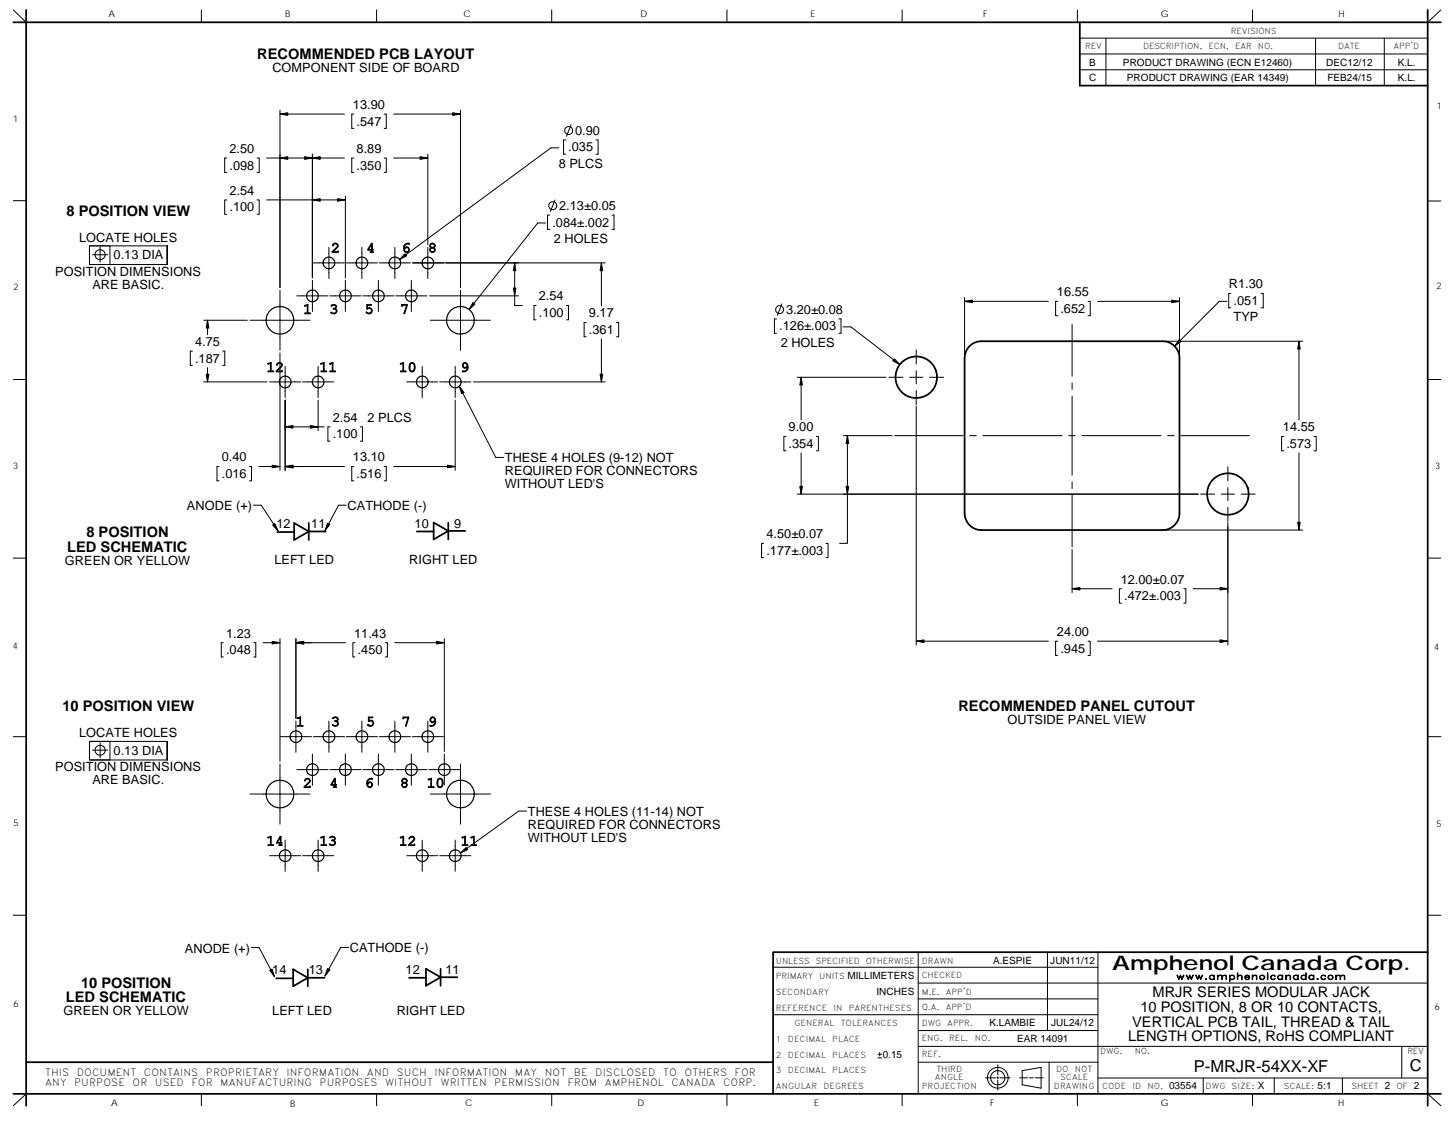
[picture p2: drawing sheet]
<svg xmlns="http://www.w3.org/2000/svg" width="279mm" height="216mm" viewBox="0 0 279 216" stroke-linecap="round" stroke-linejoin="round" font-family="sans-serif">
<g fill="none" stroke="#000" stroke-width=".19">
<path d="M2.6 1.9l2.4 2.4M38.8 1.9v2.4M72.5 1.9v2.4M106.2 1.9v2.4M140 1.9v2.4M173.7 1.9v2.4M207.5 1.9v2.4M207.9 13.4h67M207.9 10.4h67M207.9 7.3h67M213 7.3v9.2M241.2 1.9v2.4"/>
<path d="M253.3 7.3v9.2M266.6 7.3v9.2M277.5 1.9l-2.6 2.4M2.6 38.7h2.4M43.7 38.5h-.4v2.8h.4M43.7 30.4h-.4v2.8h.4M49.5 38.5h.4v2.8h-.4M49.5 30.4h.4v2.8h-.4M51.3 30.4h15M51.3 38.5h15.2M53.9 21.2v34.2M53.9 22h12.4"/>
<path d="M60.2 29.7v23.8M66.5 37.8v15.7M68.1 30.4h-.4v2.8h.4M68.1 22h-.4v2.7h.4M74 30.4h.4v2.8h-.4M74 22h.4v2.7h-.4M75.8 30.4h6.6M75.8 22h12.9M82.4 29.7v17.4M88.7 21.2v34.2M106.9 38.5l-.9 2.2M107.6 28.5h-1.5l-29.2 21.5"/>
<path d="M108.9 26.9h-.4v2.8h.4M110 24l-.9 2.2M114.8 26.9h.4v2.8h-.4M274.9 38.7h2.6M17.2 47.3h15v3.6h-15zM17.8 49.1h2.9M19.3 47.6v2.9M21.2 47.3v3.6M53.9 55.9v11.6M57.1 57h6.1M60.2 54v6M60.3 50.6h6"/>
<path d="M63.3 47.6v6M63.5 57h6M66.5 54v6M66.7 50.6h6M69.7 47.6v6M69.9 57h6M72.9 54v6M73 50.6h6M76 47.6v6M76.2 57h6M79.2 54v6M79.4 50.6h37.1"/>
<path d="M82.4 47.6v6M82.7 57h17.1M88.7 55.9v11.6M99.1 50.6v8.2h1.5M103.2 58.8h-.4v2.8h.4M105.1 42.9h-1.6l-13.2 16.7M105.9 41.4h-.5v2.8h.5M109.1 58.8h.4v2.8h-.4M115.8 50.6v8.3M117.8 41.4h.4v2.8h-.4M150.6 58.5l-.9 2.2M185.7 57.3v11.2"/>
<path d="M185.7 58h16.2M203.7 58h-.4v2.8h.4M209.5 58h.4v2.8h-.4M211.3 58h15.8M227.1 57.3v11.2M236.3 58h-1.5l-8.6 8.7M237 56.5h-.4v2.8h.4M242.8 56.5h.4v2.8h-.4M2.6 73.1h2.4M37 67.6h-.4v2.8h.4M39.2 61.7h8.4M39.2 73.6h12.2"/>
<path d="M40 70.8v2.8M40 61.7v2.8M42.9 67.6h.4v2.8h-.4M48.1 61.7h11.6M51.9 73.6h6M53.9 68v22.6M54.9 70.6v6M54.9 77.1v13.5M58.3 73.6h6M61.3 70.6v6M61.3 77.1v5.9M78.3 73.6h6"/>
<path d="M81.3 70.6v6M82.9 61.7h11.5M84.7 73.6h6M87.7 77.1v13.5M87.7 70.6v6M88.4 74.4l7.1 13.7h1.5M91.2 73.6h25.3M112.9 62.1h-.4v2.8h.4M115.8 65.3v8.3M118.7 62.1h.4v2.8h-.4M149.5 61.4h-.4v2.8h.4M153.5 72.7h17.1"/>
<path d="M154.3 72.7v8.2M161.5 61.4h.4v2.8h-.4M162.3 62.9h1.5l9.5 7.3M171.2 72.7h2.7M175.2 72.7h2.5M176.4 67.4v2.7M176.4 71.4v2.5M176.4 75.2v2.7M176.4 78.2v46M179 72.7h2.7M206.4 62.4v10.1M206.4 73.7v1.3"/>
<path d="M206.4 76.3v15.2M224.4 65.7h26.5M250.1 65.7v15.2M274.9 73.1h2.6M42.2 89.9h-.4v2.7h.4M48 89.9h.4v2.7h-.4M48.8 97.3h1.5l3.2 4.9M49.8 89.9h4.1M54.9 82.2h7.5M63.5 82.2h-.4v2.8h.4M66.3 89.9h-11.4M66.7 97.3h-1.5l-2.6 4.9"/>
<path d="M68.1 89.9h-.4v2.7h.4M69.4 82.2h.4v2.8h-.4M74 89.9h.4v2.7h-.4M75.8 89.9h11.9M151.3 84.1h-.4v2.7h.4M153.5 95.2h77.3M154.3 87.2v8M157.2 84.1h.4v2.7h-.4M162.4 83.9h9.4M163.2 83.9v20.7h-1.5M172.3 83.9h13.2M186.7 83.9h1.3"/>
<path d="M189.3 83.9h15.2M205.8 83.9h1.3M206.4 92.8v1.3M206.4 95.3v10.1M208.3 83.9h15.3M224.8 83.9h1.3M227.4 83.9h13.2M231.2 95.2h2.7M235.2 95.2h2.5M236.4 89.9v2.7M236.4 93.9v2.5M236.4 97.7v2.7"/>
<path d="M239 95.2h2.7M247.2 84.1h-.4v2.7h.4M250.1 87.2v14.9M253 84.1h.4v2.7h-.4M2.6 107.5h2.4M147 104.6h-.4v2.8h.4M159 104.6h.4v2.8h-.4M206.4 105.9v8.3M206.4 113.4h7.7M216 113.4h-.5v2.8h.5M224.4 102.1h26.5M227.9 113.4h.4v2.8h-.4"/>
<path d="M229.8 113.4h6.6M236.4 100.6v23.6M274.9 107.5h2.6M43 123.8h-.4v2.7h.4M48.9 123.8h.4v2.7h-.4M50.7 123.8h3.2M53.9 123v23.6M57 123v15.4M57 138.9v6M57 123.8h9.5M63.3 138.9v6M68.3 123.8h-.4v2.7h.4"/>
<path d="M69.7 138.9v6M74.2 123.8h.4v2.7h-.4M76 123.8h9.6M76 138.9v6M82.4 138.9v6M85.6 123v21.7M176.4 123.5h25.5M203.7 123.5h-.4v2.7h.4M209.5 123.5h.4v2.7h-.4M211.3 123.5h25.1M2.6 141.9h2.4M17.2 142.8v3.6h4v-3.6"/>
<path d="M17.2 142.8h15v3.6h-15zM17.8 144.5h2.9M19.3 143v2.9M48.1 152.9h11.6M53.9 147.2v11.5M54 141.9h6M57.2 148.2h6M60.2 145.2v6M60.3 141.9h6M63.5 148.2h6M66.5 145.2v6M66.7 141.9h6"/>
<path d="M69.9 148.2h6M72.9 145.2v6M73 141.9h6M76.2 148.2h6M79.2 145.2v6M79.4 141.9h6M82.6 148.2h6M82.9 152.9h11.5M85.6 145.2v6M88.7 147.2v11.5M101.4 156.2h-1.5l-11.2 8.1M274.9 141.9h2.6"/>
<path d="M2.6 176.3h2.4M51.9 164.8h6M54.9 161.8v6M58.3 164.8h6M61.3 161.8v6M78.3 164.8h6M81.3 161.8v6M84.7 164.8h6M87.7 161.8v6M274.9 176.3h2.6M48.4 182.5h1.5l3 5.6M67.1 182.5h-1.5l-3 5.5"/>
<path d="M148.9 195.4h62.5M148.9 186.3h62.5M176.8 192.4h34.6M176.8 189.3h98.1M176.8 183.4v27.3M176.8 198.5h34.6M201.7 183.4v15.1M211.4 183.4v27.3M5 210.7l-2.4 2.3M38.8 210.7v2.3M72.5 210.7v2.3M106.2 210.7v2.3"/>
<path d="M140 210.7v2.3M169.1 203.8h.7M169.1 203.1h.7M169.4 202.7v.7M173.7 210.7v2.3M176.8 201.5h98.1M176.8 204.6h34.6M189.8 207.6h1.9M191.9 207.6h.4M192.1 208v2M192.1 205.1v1.9M192.1 207.4v.4"/>
<path d="M192.6 207.6h1.9M196.3 207.6h1.6M196.8 206.2l3.7-.6v4l-3.7-.7zM198.2 207.6h.8M199.3 207.6h1.6M202 204.6v6.1M207.5 210.7v2.3M211.4 207.6h63.5M231.7 207.6v3.1M241.2 210.7v2.3M245.4 207.6v3.1M258.5 207.6v3.1"/>
<path d="M269.9 201.5v6.1M274.9 210.7l2.6 2.3"/>
<circle cx="106.4" cy="39.6" r=".78"/>
<circle cx="109.5" cy="25.1" r=".77"/>
<circle cx="19.3" cy="49.1" r=".97"/>
<circle cx="150.1" cy="59.6" r=".78"/>
<circle cx="19.3" cy="144.5" r=".97"/>
<circle cx="192.1" cy="207.6" r="1.38"/>
<circle cx="192.1" cy="207.6" r="2"/>
</g>
<g fill="none" stroke="#000" stroke-width=".34">
<path d="M2.6 4.3h274.9M5 1.9v211.1M207.9 4.3v12.2h67M274.9 1.9v211.1M186.9 66.5a3.1 3.1 0 0 1 2.1-.8h34.9a3.3 3.3 0 0 1 3.2 3.3v29.8a3.3 3.3 0 0 1-3.2 3.3h-34.9a3.3 3.3 0 0 1-3.3-3.3v-29.8a3.4 3.4 0 0 1 1.2-2.5zM53.4 102.5h3.2M56.6 100.7l2.9 1.7-2.9 1.6zM59.5 102.4h3.2M59.5 100.7v3.3M80.3 102.4h3.2M83.5 100.6l2.8 1.7-2.8 1.6zM86.3 102.3h3.3"/>
<path d="M86.3 100.6v3.3M53.2 188.4h3.3M56.5 186.7l2.8 1.6-2.8 1.6zM59.3 188.3h3.2M59.3 186.7v3.2M78.8 188.3h3.2M82 186.6l2.8 1.6-2.8 1.6zM84.8 188.2h3.3M84.8 186.6v3.2M274.9 183.4h-126v27.3M2.6 210.7h274.9M5 204.6h143.9"/>
<circle cx="176.4" cy="72.7" r="4"/>
<circle cx="236.4" cy="95.2" r="4"/>
</g>
<g fill="none" stroke="#000" stroke-width=".23">
<path d="M58.7 58.9l.6-.2v1.6h.4v.1h-1l.5-.1v-1.5zM63.8 58.8a.53 .53 0 0 1 .7-.1 .53 .53 0 0 1 .2 .6l-.1 .2a.51 .51 0 0 1 .3 .6 .51 .51 0 0 1-.6 .3l-.5-.2a.55 .55 0 0 0 .6 .1 .55 .55 0 0 0 .3-.6l-.5-.3a.36 .36 0 0 0 .4-.1 .36 .36 0 0 0 0-.5h-.3l-.5 .1zM64.1 48.5h.1M64.1 47.1a.55 .55 0 0 1 1 .1l-.1 .4-.9 .9h.9l.1-.1v.2h-1.1v-.1l.9-.9a.43 .43 0 0 0-.3-.6 .43 .43 0 0 0-.5 .3zM70.7 58.7h.8l-.7 .1v.6a.57 .57 0 0 1 .8 .2 .57 .57 0 0 1-.3 .8 .57 .57 0 0 1-.8-.3 .53 .53 0 0 0 .8 .2 .53 .53 0 0 0 .1-.8h-.7zM71.5 46.9h.2v1.1l.1 .1-.1 .1v.3l.1 .1h-.5l.3-.1v-.3h-.7zM71.6 47v1h-.6zM77.3 58.7h1.1l-.5 1.7-.1-.1 .5-1.5h-.9v.2zM78 47.1l.6-.3 .2 .1v.1a.68 .68 0 0 0-.8 .1 .68 .68 0 0 0-.1 .8l.2-.3a.51 .51 0 0 1 .7 .3 .51 .51 0 0 1-.3 .7 .51 .51 0 0 1-.7-.3l-.1-.8zM83 46.9a.48 .48 0 0 1 .7 .1 .48 .48 0 0 1-.2 .7 .49 .49 0 0 1 .2 .7 .49 .49 0 0 1-.8 0 .49 .49 0 0 1 .1-.7l-.2-.4zM51.6 70l.6-.2v1.7l.5 .1-1.1-.1h.5v-1.5l-.5 .1zM51.6 70v.1"/>
<path d="M53.3 70.3h.1M53.4 70.1a.53 .53 0 0 1 .5-.3 .53 .53 0 0 1 .4 .5l-.1 .3-.9 .9h1v-.1v.2h-1.1v-.2l.9-.9a.44 .44 0 0 0-.2-.6 .44 .44 0 0 0-.6 .4zM61.8 70l.6-.2v1.7l.5 .1-1.1-.1h.5v-1.5l-.5 .1zM61.8 70v.1M63.5 70l.6-.2v1.7l.5 .1-1.1-.1h.5v-1.5zM63.8 60.2h-.1M77.1 70l.6-.2v1.7l.4 .1-1-.1h.5v-1.5l-.4 .1zM79 70a.57 .57 0 0 1 .6-.1 .57 .57 0 0 1 .3 .7 .69 .69 0 0 1-.1 .7 .69 .69 0 0 1-.7 .3 1.24 1.24 0 0 1-.1-1.6zM79.1 70l.3-.1a.96 .96 0 0 1 0 1.6h-.1a.97 .97 0 0 1-.2-1.5zM89.2 70l.2-.2a.87 .87 0 0 1 .7 .7 .87 .87 0 0 1-.2 .9 .53 .53 0 0 1-.9 .1h.1a.69 .69 0 0 0 .7-.2 .69 .69 0 0 0 .2-.7l-.2 .2a.53 .53 0 0 1-.7-.2 .53 .53 0 0 1 .1-.6zM57.3 138.3l.6-.2v1.6l.4 .1h-1l.5-.1v-1.5l-.5 .2zM57.3 138.3h.1"/>
<path d="M64.1 138.2a.53 .53 0 0 1 .7-.1 .53 .53 0 0 1 .2 .7l-.1 .1a.55 .55 0 0 1 .2 .8 .55 .55 0 0 1-.8 .1l-.3-.2a.71 .71 0 0 0 1.1-.2l-.2-.4-.4-.1a.39 .39 0 0 0 .4-.2 .39 .39 0 0 0-.1-.4l-.5-.1-.2 .2zM71 138.1l.8 .1h-.7v.7a.58 .58 0 0 1 .7 .1 .58 .58 0 0 1-.1 .8 .58 .58 0 0 1-.7-.1l-.2-.1a.53 .53 0 0 0 .8 .1 .53 .53 0 0 0 .1-.8h-.7zM77.6 138.1h1.1l-.5 1.7 .4-1.6h-.9v.2zM83 138.2l.1-.1a.86 .86 0 0 1 .8 .6 .86 .86 0 0 1-.3 1 .47 .47 0 0 1-.8 0 .69 .69 0 0 0 .8-.1 .69 .69 0 0 0 .2-.7 .52 .52 0 0 1-.8 .1 .52 .52 0 0 1 0-.8zM58.7 151.5v.1M58.7 150.1a.55 .55 0 0 1 .6-.2 .55 .55 0 0 1 .4 .5l-.1 .3-.9 .9h.9l.1-.2v.3h-1.1v-.2l.9-.9a.44 .44 0 0 0-.3-.6 .44 .44 0 0 0-.5 .4zM64.4 149.9h.2v1.2l.2 .1h-.2v.4h.2l-.1 .1-.5-.1h.3v-.4h-.7v-.1zM64.5 150v1.1h-.6zM70.9 150.2l.6-.3 .2 .2a.73 .73 0 0 0-.9 .8l.2-.2a.52 .52 0 0 1 .7 .2 .52 .52 0 0 1-.3 .7 .52 .52 0 0 1-.7-.3v-.7zM77.4 150.2a.48 .48 0 0 1 .8-.2 .48 .48 0 0 1-.1 .7 .5 .5 0 0 1 .2 .8 .5 .5 0 0 1-.8 0 .5 .5 0 0 1 .1-.8l-.2-.2zM82.5 150.1l.6-.2v1.7h.4h-1h.5v-1.5zM84.3 150.1a.57 .57 0 0 1 .7-.1 .57 .57 0 0 1 .3 .6 .69 .69 0 0 1-.1 .8 .69 .69 0 0 1-.7 .2 1.24 1.24 0 0 1-.2-1.5z"/>
<path d="M84.5 150.1l.2-.1a.9 .9 0 0 1 0 1.6h-.1a.94 .94 0 0 1-.1-1.5zM51.6 161.3l.6-.2v1.6l.5 .1h-1.1l.5-.1v-1.5zM54 161.1h.1v1.2h.2l-.2 .1v.3l.2 .1h-.6l.3-.1v-.3h-.7v-.1zM54 161.2v1.1h-.6zM61.8 161.3l.6-.2v1.6l.5 .1h-1.1l.5-.1v-1.5zM63.5 161.3a.53 .53 0 0 1 .7-.2 .53 .53 0 0 1 .3 .7l-.2 .1a.51 .51 0 0 1 .3 .6 .51 .51 0 0 1-.6 .4l-.5-.3a.55 .55 0 0 0 .6 .1 .55 .55 0 0 0 .3-.6l-.5-.3a.36 .36 0 0 0 .4-.1 .36 .36 0 0 0 0-.5zM77.1 161.3l.6-.2v1.6l.4 .1h-1l.5-.1v-1.5zM78.8 162.7h.1M78.8 161.3a.55 .55 0 0 1 1 .1l-.1 .5-.9 .8h.9l.1-.1v.2h-1.1v-.1l1-.9a.44 .44 0 0 0-.4-.6 .44 .44 0 0 0-.5 .3zM89 161.3l.6-.2v1.6l.4 .1h-1l.5-.1v-1.5zM90.7 161.3l.6-.2v1.6l.5 .1h-1.1l.5-.1v-1.5zM90.8 161.2l-.1 .1"/>
<circle cx="60.2" cy="57" r="1.13"/>
<circle cx="63.3" cy="50.6" r="1.13"/>
<circle cx="66.5" cy="57" r="1.13"/>
<circle cx="69.7" cy="50.6" r="1.13"/>
<circle cx="72.9" cy="57" r="1.13"/>
<circle cx="76" cy="50.6" r="1.13"/>
<circle cx="78.3" cy="48.1" r=".42"/>
<circle cx="79.2" cy="57" r="1.13"/>
<circle cx="82.4" cy="50.6" r="1.13"/>
<circle cx="83.3" cy="47.3" r=".39"/>
<circle cx="83.3" cy="48.1" r=".4"/>
<circle cx="53.9" cy="61.7" r="2.67"/>
<circle cx="54.9" cy="73.6" r="1.13"/>
<circle cx="61.3" cy="73.6" r="1.13"/>
<circle cx="81.3" cy="73.6" r="1.13"/>
<circle cx="87.7" cy="73.6" r="1.13"/>
<circle cx="88.7" cy="61.7" r="2.66"/>
<circle cx="89.6" cy="70.4" r=".42"/>
<circle cx="83.3" cy="138.6" r=".42"/>
<circle cx="53.9" cy="152.9" r="2.67"/>
<circle cx="57" cy="141.9" r="1.13"/>
<circle cx="60.2" cy="148.2" r="1.13"/>
<circle cx="63.3" cy="141.9" r="1.13"/>
<circle cx="66.5" cy="148.2" r="1.13"/>
<circle cx="69.7" cy="141.9" r="1.13"/>
<circle cx="71.2" cy="151.1" r=".42"/>
<circle cx="72.9" cy="148.2" r="1.13"/>
<circle cx="76" cy="141.9" r="1.13"/>
<circle cx="77.9" cy="150.3" r=".39"/>
<circle cx="77.9" cy="151.2" r=".4"/>
<circle cx="79.2" cy="148.2" r="1.13"/>
<circle cx="82.4" cy="141.9" r="1.13"/>
<circle cx="85.6" cy="148.2" r="1.13"/>
<circle cx="88.7" cy="152.9" r="2.66"/>
<circle cx="54.9" cy="164.8" r="1.12"/>
<circle cx="61.3" cy="164.8" r="1.12"/>
<circle cx="81.3" cy="164.8" r="1.13"/>
<circle cx="87.7" cy="164.8" r="1.13"/>
</g>
<g fill="#000" stroke="#000" stroke-width=".19">
<path d="M53.9 22l1.5-.3v.5z" fill-rule="evenodd"/>
<path d="M53.9 30.4l1.5-.2v.5z" fill-rule="evenodd"/>
<path d="M60.2 30.4l1.5-.2v.5z" fill-rule="evenodd"/>
<path d="M58.7 30.2l1.5 .2-1.5 .3z" fill-rule="evenodd"/>
<path d="M60.2 38.5l1.5-.2v.5z" fill-rule="evenodd"/>
<path d="M65 38.3l1.5 .2-1.5 .3z" fill-rule="evenodd"/>
<path d="M80.9 30.2l1.5 .2-1.5 .3z" fill-rule="evenodd"/>
<path d="M87.2 21.7l1.5 .3-1.5 .2z" fill-rule="evenodd"/>
<path d="M78 48.9l.3 .4-1.4 .7z" fill-rule="evenodd"/>
<path d="M91.1 58.3l.3 .3-1.1 1z" fill-rule="evenodd"/>
<path d="M98.8 55.5h.5l-.2 1.5z" fill-rule="evenodd"/>
<path d="M99.1 50.6l.2 1.5h-.5z" fill-rule="evenodd"/>
<path d="M115.8 50.6l.3 1.5h-.6z" fill-rule="evenodd"/>
<path d="M185.7 58l1.5-.2v.5z" fill-rule="evenodd"/>
<path d="M225.6 57.8l1.5 .2-1.5 .3z" fill-rule="evenodd"/>
<path d="M40 61.7l.2 1.5h-.5z" fill-rule="evenodd"/>
<path d="M39.7 72.1h.5l-.2 1.5z" fill-rule="evenodd"/>
<path d="M88.4 74.4l.9 1.2-.4 .2z" fill-rule="evenodd"/>
<path d="M115.5 72.1h.6l-.3 1.5z" fill-rule="evenodd"/>
<path d="M154.3 72.7l.2 1.4h-.5z" fill-rule="evenodd"/>
<path d="M172.2 69.1l1.1 1.1-1.4-.7z" fill-rule="evenodd"/>
<path d="M227.1 65.4l.3 .4-1.2 .9z" fill-rule="evenodd"/>
<path d="M250.1 65.7l.3 1.5h-.5z" fill-rule="evenodd"/>
<path d="M52.4 89.6l1.5 .3-1.5 .2z" fill-rule="evenodd"/>
<path d="M54.9 82.2l1.5-.2v.5z" fill-rule="evenodd"/>
<path d="M54.9 89.9l1.5-.3v.5z" fill-rule="evenodd"/>
<path d="M54.9 89.9l1.5-.3v.5z" fill-rule="evenodd"/>
<path d="M59.8 82l1.5 .2-1.5 .3z" fill-rule="evenodd"/>
<path d="M86.2 89.6l1.5 .3-1.5 .2z" fill-rule="evenodd"/>
<path d="M154 93.7h.5l-.2 1.5z" fill-rule="evenodd"/>
<path d="M162.9 93.7h.5l-.2 1.5z" fill-rule="evenodd"/>
<path d="M163.2 83.9l.2 1.5h-.5z" fill-rule="evenodd"/>
<path d="M52.5 101.1l.4-.3 .6 1.4z" fill-rule="evenodd"/>
<path d="M63.1 100.8l.4 .2-.9 1.2z" fill-rule="evenodd"/>
<path d="M206.4 113.4l1.5-.2v.4z" fill-rule="evenodd"/>
<path d="M234.9 113.2l1.5 .2-1.5 .2z" fill-rule="evenodd"/>
<path d="M249.9 100.6h.5l-.3 1.5z" fill-rule="evenodd"/>
<path d="M52.4 123.5l1.5 .3-1.5 .2z" fill-rule="evenodd"/>
<path d="M57 123.8l1.5-.3v.5z" fill-rule="evenodd"/>
<path d="M57 123.8l1.5-.3v.5z" fill-rule="evenodd"/>
<path d="M84.1 123.5l1.5 .3-1.5 .2z" fill-rule="evenodd"/>
<path d="M176.4 123.5l1.5-.3v.5z" fill-rule="evenodd"/>
<path d="M234.9 123.2l1.5 .3-1.5 .2z" fill-rule="evenodd"/>
<path d="M89.7 163.2l.3 .4-1.3 .7z" fill-rule="evenodd"/>
<path d="M51.9 186.9l.5-.3 .5 1.5z" fill-rule="evenodd"/>
<path d="M63.1 186.5l.4 .3-.9 1.2z" fill-rule="evenodd"/>
</g>
<text font-size="3.9" x="214.1" y="186.7">Amphenol Canada Corp.</text>
<g font-size="3.2">
<text x="229.9" y="206.5">P-MRJR-54XX-XF</text>
<text x="271.5" y="206.2">C</text>
</g>
<g font-size="2.8">
<text x="49.6" y="11.4">RECOMMENDED PCB LAYOUT</text>
<text x="12.8" y="41.5">8 POSITION VIEW</text>
<text x="13" y="106.2">LED SCHEMATIC</text>
<text x="16.6" y="103.4">8 POSITION</text>
<text x="12" y="137">10 POSITION VIEW</text>
<text x="184.6" y="136.9">RECOMMENDED PANEL CUTOUT</text>
<text x="15.6" y="190.2">10 POSITION</text>
<text x="12.7" y="193">LED SCHEMATIC</text>
<text x="218" y="197.7">VERTICAL PCB TAIL, THREAD &amp; TAIL</text>
<text x="219.6" y="194.9">10 POSITION, 8 OR 10 CONTACTS,</text>
<text x="221.9" y="192.1">MRJR SERIES MODULAR JACK</text>
<text x="217.2" y="200.6">LENGTH OPTIONS, RoHS COMPLIANT</text>
</g>
<g font-size="2.5">
<text x="52.5" y="13.9">COMPONENT SIDE OF BOARD</text>
<text x="68" y="21">13.90</text>
<text x="44.2" y="29.5">2.50</text>
<text x="68.7" y="24.2">.547</text>
<text x="68.7" y="29.5">8.89</text>
<text x="109.4" y="29.1">.035</text>
<text x="110.7" y="26">0.90</text>
<text x="44.2" y="32.7">.098</text>
<text x="68.7" y="32.7">.350</text>
<text x="107.6" y="32.3">8 PLCS</text>
<text x="44.2" y="40.7">.100</text>
<text x="44.2" y="37.5">2.54</text>
<text x="107.7" y="40.4">2.13±0.05</text>
<text x="15.2" y="46.5">LOCATE HOLES</text>
<text x="106.4" y="43.6">.084±.002</text>
<text x="106.6" y="46.8">2 HOLES</text>
<text x="10.6" y="53.1">POSITION DIMENSIONS</text>
<text x="21.9" y="50">0.13 DIA</text>
<text x="17.8" y="55.6">ARE BASIC.</text>
<text x="103.8" y="57.9">2.54</text>
<text x="203.5" y="57.1">16.55</text>
<text x="236.6" y="55.6">R1.30</text>
<text x="237.5" y="58.7">.051</text>
<text x="103.8" y="61">.100</text>
<text x="113.4" y="64.3">.361</text>
<text x="113.4" y="61.1">9.17</text>
<text x="150.1" y="63.6">.126±.003</text>
<text x="151.4" y="60.5">3.20±0.08</text>
<text x="204.2" y="60.3">.652</text>
<text x="237.5" y="61.9">TYP</text>
<text x="37.6" y="69.8">.187</text>
<text x="37.6" y="66.7">4.75</text>
<text x="150.3" y="66.8">2 HOLES</text>
<text x="64.1" y="81.3">2.54</text>
<text x="70.8" y="81.3">2 PLCS</text>
<text x="151.9" y="83.1">9.00</text>
<text x="247" y="83.1">14.55</text>
<text x="42.7" y="88.9">0.40</text>
<text x="64.1" y="84.4">.100</text>
<text x="68" y="88.9">13.10</text>
<text x="97.2" y="89">THESE 4 HOLES (9-12) NOT</text>
<text x="151.8" y="86.3">.354</text>
<text x="247.7" y="86.3">.573</text>
<text x="42.7" y="92.1">.016</text>
<text x="68.7" y="92.1">.516</text>
<text x="97.2" y="94">WITHOUT LED'S</text>
<text x="97.2" y="91.5">REQUIRED FOR CONNECTORS</text>
<text x="36" y="98.3">ANODE (+)</text>
<text x="53.2" y="101.6">12</text>
<text x="59.9" y="101.6">11</text>
<text x="66.9" y="98.2">CATHODE (-)</text>
<text x="79.8" y="101.7">10</text>
<text x="87.5" y="101.7">9</text>
<text x="147.6" y="106.8">.177±.003</text>
<text x="147.6" y="103.7">4.50±0.07</text>
<text x="12.5" y="108.8">GREEN OR YELLOW</text>
<text x="52.8" y="108.6">LEFT LED</text>
<text x="78.8" y="108.6">RIGHT LED</text>
<text x="215.8" y="112.4">12.00±0.07</text>
<text x="216.5" y="115.6">.472±.003</text>
<text x="43.5" y="126">.048</text>
<text x="43.5" y="122.8">1.23</text>
<text x="68.2" y="122.8">11.43</text>
<text x="68.9" y="126">.450</text>
<text x="203.5" y="122.5">24.00</text>
<text x="204.2" y="125.7">.945</text>
<text x="15.2" y="142">LOCATE HOLES</text>
<text x="194" y="139.4">OUTSIDE PANEL VIEW</text>
<text x="10.6" y="148.5">POSITION DIMENSIONS</text>
<text x="21.9" y="145.4">0.13 DIA</text>
<text x="17.8" y="151">ARE BASIC.</text>
<text x="101.6" y="157.2">THESE 4 HOLES (11-14) NOT</text>
<text x="101.6" y="159.6">REQUIRED FOR CONNECTORS</text>
<text x="101.6" y="162.1">WITHOUT LED'S</text>
<text x="35.6" y="183.5">ANODE (+)</text>
<text x="67.4" y="183.4">CATHODE (-)</text>
<text x="52.4" y="187.5">14</text>
<text x="59.5" y="187.5">13</text>
<text x="78.1" y="187.5">12</text>
<text x="85.8" y="187.5">11</text>
<text x="12.2" y="195.6">GREEN OR YELLOW</text>
<text x="52.4" y="195.6">LEFT LED</text>
<text x="76.4" y="195.6">RIGHT LED</text>
</g>
<g font-size="1.9">
<text x="209.7" y="12.6">B</text>
<text x="209.7" y="15.6">C</text>
<text x="216.2" y="12.6">PRODUCT DRAWING (ECN E12460)</text>
<text x="217" y="15.6">PRODUCT DRAWING (EAR 14349)</text>
<text x="255.4" y="12.6">DEC12/12</text>
<text x="255.6" y="15.6">FEB24/15</text>
<text x="269.1" y="12.6">K.L.</text>
<text x="269.2" y="15.6">K.L.</text>
<text x="191.2" y="185.7">A.ESPIE</text>
<text x="202.2" y="185.6">JUN11/12</text>
<text x="163.2" y="188.5">MILLIMETERS</text>
<text x="168.8" y="191.6">INCHES</text>
<text x="190.5" y="197.7">K.LAMBIE</text>
<text x="202.4" y="197.7">JUL24/12</text>
<text x="170" y="203.7">0.15</text>
<text x="195.9" y="200.7">EAR 14091</text>
<text x="8.7" y="207.2">THIS</text>
<text x="8.7" y="209.1">ANY</text>
<text x="14.3" y="209.1">PURPOSE</text>
<text x="14.8" y="207.2">DOCUMENT</text>
<text x="25.5" y="209.1">OR</text>
<text x="27.7" y="207.2">CONTAINS</text>
<text x="29.8" y="209.1">USED</text>
<text x="36.9" y="209.1">FOR</text>
<text x="39.6" y="207.2">PROPRIETARY</text>
<text x="42.4" y="209.1">MANUFACTURING</text>
<text x="55.2" y="207.2">INFORMATION</text>
<text x="61.5" y="209.1">PURPOSES</text>
<text x="70.7" y="207.2">AND</text>
<text x="74.1" y="209.1">WITHOUT</text>
<text x="76.4" y="207.2">SUCH</text>
<text x="83.7" y="207.2">INFORMATION</text>
<text x="84.8" y="209.1">WRITTEN</text>
<text x="95.2" y="209.1">PERMISSION</text>
<text x="99.1" y="207.2">MAY</text>
<text x="104.9" y="207.2">NOT</text>
<text x="109.3" y="209.1">FROM</text>
<text x="110.5" y="207.2">BE</text>
<text x="114.6" y="207.2">DISCLOSED</text>
<text x="116.5" y="209.1">AMPHENOL</text>
<text x="127.7" y="207.2">TO</text>
<text x="129.3" y="209.1">CANADA</text>
<text x="131.8" y="207.2">OTHERS</text>
<text x="139.2" y="209.1">CORP.</text>
<text x="141.5" y="207.2">FOR</text>
<text x="225.1" y="209.7">03554</text>
<text x="242.2" y="209.7">X</text>
<text x="253.7" y="209.7">5:1</text>
<text x="266.7" y="209.7">2</text>
<text x="272.2" y="209.7">2</text>
</g>
<g font-size="1.8">
<text x="20.9" y="3.2">A</text>
<text x="54.9" y="3.2">B</text>
<text x="89.3" y="3.2">C</text>
<text x="123.4" y="3.2">D</text>
<text x="156.1" y="3.2">E</text>
<text x="189.3" y="3.2">F</text>
<text x="223.5" y="3.2">G</text>
<text x="257.7" y="3.2">H</text>
<text x="2.5" y="23.5">1</text>
<text x="276.7" y="21.1">1</text>
<text x="2.6" y="55.9">2</text>
<text x="276.6" y="55.8">2</text>
<text x="2.5" y="90.3">3</text>
<text x="276.4" y="90.4">3</text>
<text x="2.5" y="125">4</text>
<text x="276.2" y="125.1">4</text>
<text x="2.6" y="159.2">5</text>
<text x="276.6" y="159.3">5</text>
<text x="226.4" y="188.7">www.amphenolcanada.com</text>
<text x="2.6" y="194">6</text>
<text x="276.3" y="194.5">6</text>
<text x="21.4" y="213">A</text>
<text x="55.9" y="213.3">B</text>
<text x="89.6" y="212.9">C</text>
<text x="122.7" y="213.1">D</text>
<text x="156.8" y="213.1">E</text>
<text x="190.7" y="213.1">F</text>
<text x="223.5" y="213.1">G</text>
<text x="257.7" y="213.1">H</text>
</g>
<g font-size="1.6">
<text x="209" y="9.4">REV</text>
<text x="220.1" y="9.4">DESCRIPTION,</text>
<text x="232.7" y="9.4">ECN,</text>
<text x="237" y="6.5">REVISIONS</text>
<text x="237.8" y="9.4">EAR</text>
<text x="242.2" y="9.4">NO.</text>
<text x="257.7" y="9.4">DATE</text>
<text x="268.3" y="9.4">APP'D</text>
<text x="149.4" y="185.7">UNLESS</text>
<text x="157.1" y="185.7">SPECIFIED</text>
<text x="166.7" y="185.7">OTHERWISE</text>
<text x="177.5" y="185.7">DRAWN</text>
<text x="149.4" y="188.5">PRIMARY</text>
<text x="149.4" y="191.5">SECONDARY</text>
<text x="157.8" y="188.5">UNITS</text>
<text x="177.5" y="188.4">CHECKED</text>
<text x="177.5" y="191.5">M.E.</text>
<text x="182.1" y="191.5">APP'D</text>
<text x="149.4" y="194.7">REFERENCE</text>
<text x="153" y="197.5">GENERAL</text>
<text x="160.5" y="194.7">IN</text>
<text x="161.9" y="197.5">TOLERANCES</text>
<text x="163.4" y="194.7">PARENTHESES</text>
<text x="177.5" y="194.5">Q.A.</text>
<text x="177.5" y="197.5">DWG</text>
<text x="182.1" y="194.5">APP'D</text>
<text x="182.4" y="197.5">APPR.</text>
<text x="149.4" y="200.7">1</text>
<text x="149.4" y="203.7">2</text>
<text x="151.7" y="200.7">DECIMAL</text>
<text x="151.7" y="203.7">DECIMAL</text>
<text x="160.2" y="200.7">PLACE</text>
<text x="160.2" y="203.7">PLACES</text>
<text x="177.5" y="200.5">ENG.</text>
<text x="177.5" y="203.6">REF.</text>
<text x="182.8" y="200.5">REL.</text>
<text x="187.7" y="200.5">NO.</text>
<text x="211.9" y="203">DWG.</text>
<text x="218.5" y="203">NO.</text>
<text x="271" y="203">REV</text>
<text x="149.4" y="209.7">ANGULAR</text>
<text x="149.4" y="206.7">3</text>
<text x="151.7" y="206.7">DECIMAL</text>
<text x="158.6" y="209.7">DEGREES</text>
<text x="160.2" y="206.7">PLACES</text>
<text x="177.5" y="209.7">PROJECTION</text>
<text x="180" y="208.1">ANGLE</text>
<text x="180.3" y="206.5">THIRD</text>
<text x="202.9" y="209.7">DRAWING</text>
<text x="203.3" y="206.5">DO</text>
<text x="204.1" y="208.1">SCALE</text>
<text x="206.9" y="206.5">NOT</text>
<text x="212.2" y="209.7">CODE</text>
<text x="218.1" y="209.7">ID</text>
<text x="220.9" y="209.7">NO.</text>
<text x="232.2" y="209.7">DWG</text>
<text x="237.2" y="209.7">SIZE:</text>
<text x="247.2" y="209.7">SCALE:</text>
<text x="260.2" y="209.7">SHEET</text>
<text x="268.9" y="209.7">OF</text>
</g>
</svg>
